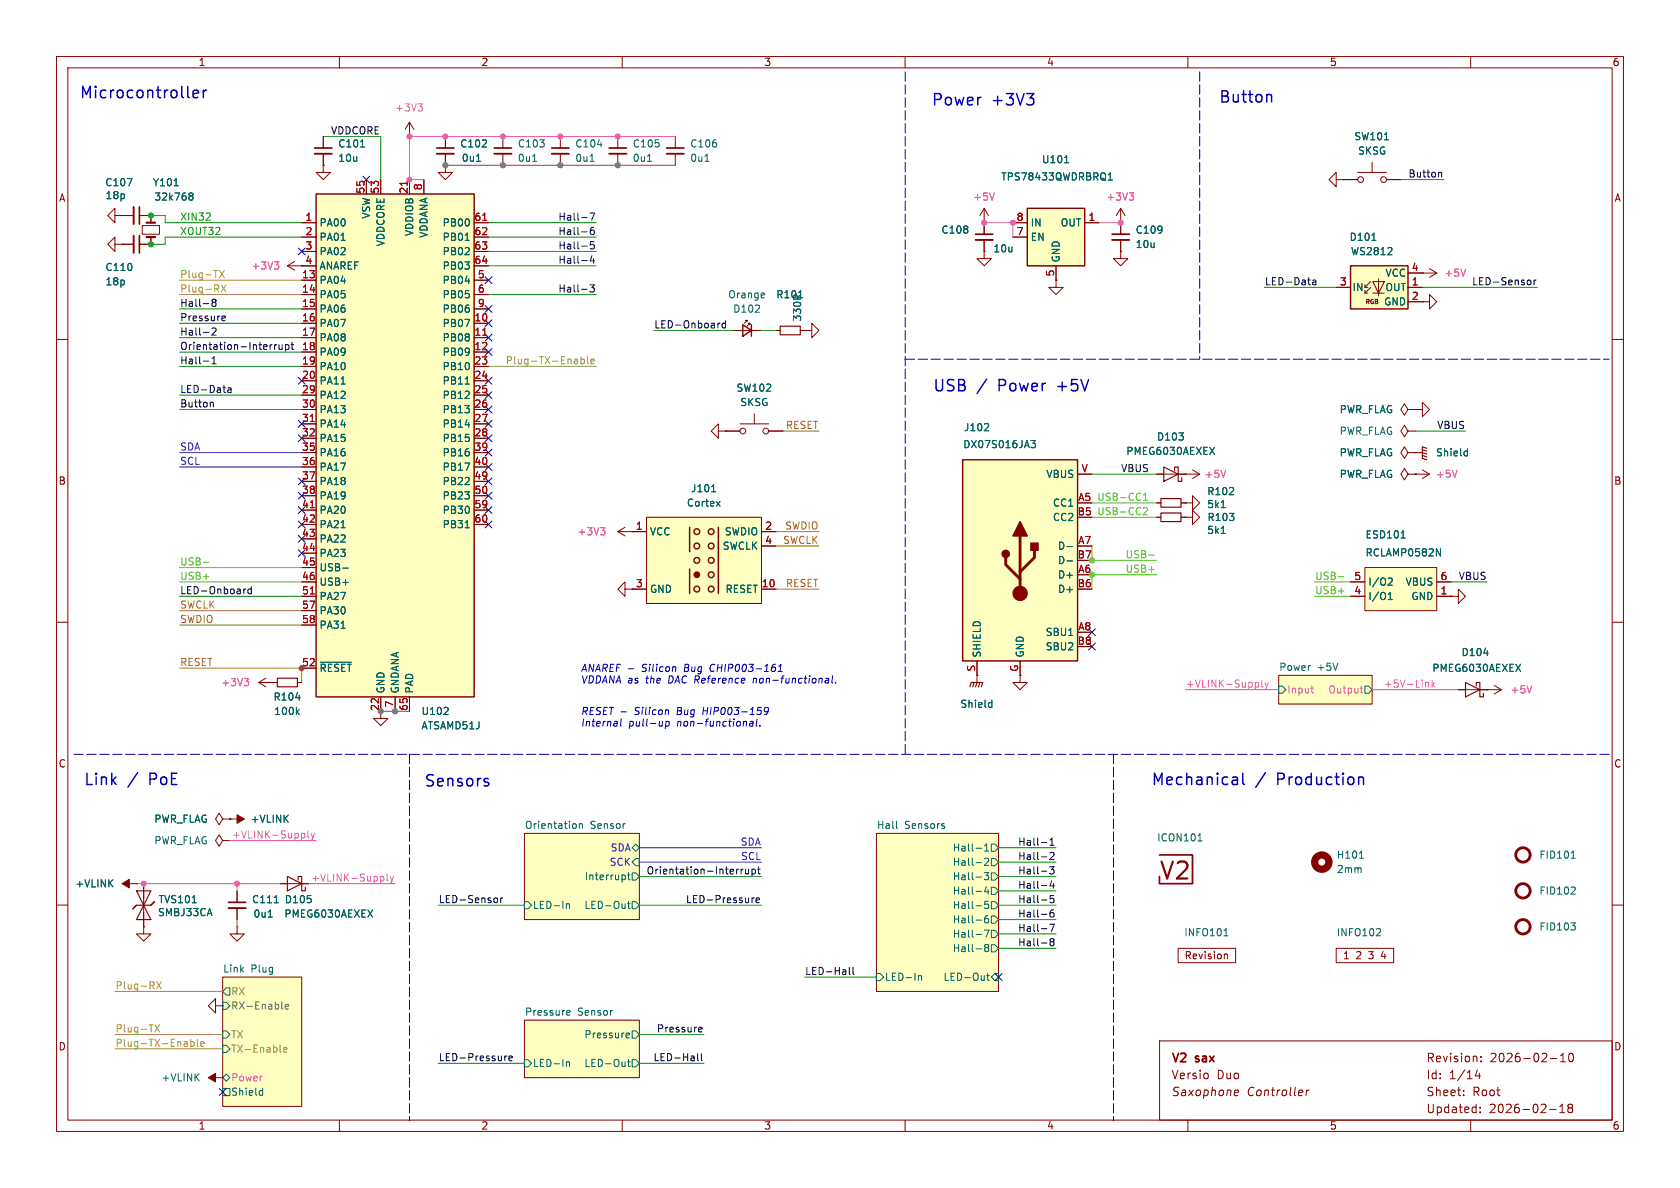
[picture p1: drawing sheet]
<svg xmlns="http://www.w3.org/2000/svg" width="297mm" height="210mm" viewBox="0 0 297 210" stroke-linecap="round" stroke-linejoin="round" font-family="sans-serif">
<g fill="none" stroke="#840000" stroke-width=".18">
<path d="M10 10h277v190h-277zM12 12h273v186h-273zM60 10v2M110 10v2M160 10v2M210 10v2M260 10v2M119.4 24.1v2.1M119.4 27.2v2M236.2 31.8v-1.3l-1.3 1.3 1.3 1.2v-1.2h1.3M237.5 31.8h.1M129.5 58.4h5.1"/>
<path d="M132.1 56.9v-.3h-.3h.3l-.5 .6M132.6 57.4v-.2h-.3h.3l-.5 .5M137.2 58.4h.7M141.5 58.4h.7M142.2 58.4h1.3v-1.2l1.3 1.2-1.3 1.3v-1.3M142.2 58.4h.1M251.5 53.3h1.2v-1.2l1.3 1.2-1.3 1.3v-1.3M251.5 53.3h.1M10 60h2M128.3 76.2h2.5M130.8 74.9h5.1M133.3 73.2v1.7"/>
<path d="M135.9 76.2h2.5M285 60h2M10 110h2M226.1 119.4h16.5v5.1h-16.5zM285 110h2M92.7 147.3h20.3v15.3h-20.3zM154.9 147.3h21.6v28h-21.6zM10 160h2M39.4 172.7h13.9v22.9h-13.9zM285 160h2M60 198v2M92.7 180.3h20.3v10.2h-20.3z"/>
<path d="M110 198v2M160 198v2M205 184h80v14h-80zM210 198v2M213.5 189.8v.8M218.2 193.6h.6M218.3 192.9l.2-.2h.3l.2 .2v.2l-.8 .1M231 192.7l-.1 1M231.4 192.7l-.3 .1-.1 .2M258.7 193.6v.1M258.7 192.8v.1M260 198v2"/>
<path d="M261.2 189.1l-.4 1.1h.9M261.5 189.7v1M261.7 196.6v.1M261.7 195.8v.1M261.8 187.6v.1M261.8 186.8v.1M274 196.1h1.1M274.1 187.1h1.1M275.7 196.7h.9M275.7 195.6l.5-.4v1.5M275.9 187.7h.8M275.9 186.6l.4-.4v1.5"/>
<path d="M277.5 195.8l-.3 .3v.3l.3 .3 .4-.1 .1-.2v-.4l-.3-.2M277.5 195.8l-.3-.2 .3-.4 .4 .1 .1 .2-.3 .3M277.5 195.8h.2M277.5 186.3l.2-.1a.81 .81 0 0 1 .6 .6 .81 .81 0 0 1-.3 .8l-.2 .1a.81 .81 0 0 1-.3-1.4z"/>
<circle cx="131.3" cy="76.2" r=".51"/>
<circle cx="135.4" cy="76.2" r=".51"/>
</g>
<g fill="#ffffc2" stroke="#ffffc2" stroke-width=".18">
<path d="M92.7 180.3h20.3v10.2h-20.3z"/>
<path d="M226.1 119.4h16.5v5.1h-16.5z"/>
<path d="M92.7 147.3h20.3v15.3h-20.3z"/>
<path d="M154.9 147.3h21.6v28h-21.6z"/>
<path d="M39.4 172.7h13.9v22.9h-13.9z"/>
</g>
<g fill="none" stroke="#006464" stroke-width=".18">
<path d="M124.6 28.5h.8M135 51.8l.2 .3-.6 .1M135.1 52.6h-.1M226.1 121.3h.6l.6 .6-.6 .7h-.6zM241.3 121.3h.6l.7 .6-.7 .7h-.6zM92.7 159.4h.6l.7 .6-.7 .7h-.6zM100.1 159.8v.8M100.1 159.9l.2-.1h.3l.1 .8M101.8 145.7v.6M102.4 145.6v.8M102.4 145.7l.2-.1 .3 .1 .1 .7M110.3 154.7l.3 .2v.4l-.3 .2"/>
<path d="M110.9 154.7h.5M110.9 159.8h.5M111.1 154.2v1.1l.3 .2M111.1 159.3v1.1l.3 .2M111.8 154.3h.6l.6 .6-.6 .7h-.6zM111.8 149.9l.6-.7 .6 .7-.6 .6zM111.8 159.4h.6l.6 .6-.6 .7h-.6zM112.4 151.8h.6v1.2h-.6l-.6-.6zM158.5 145.2v1.1l.2 .1M167 146.1v.3M172.6 150h.9M172.6 152.5h.9"/>
<path d="M172.6 155h.9M172.6 157.6h.9M174 154.2h.8l-.4 .5 .3 .2v.5l-.2 .1-.5-.1M174.1 150.4h.7M174.1 149.5l.3-.3v1.2M174.1 151.8l.4-.1 .3 .4-.8 .9h.8M174.4 156.7l-.3 .9h.8M174.7 157.2v.9M174.7 159.3h-.6v.6l.1-.1 .5 .1 .1 .2-.1 .4-.2 .1-.4-.1M175.3 149.2h.6l.6 .7-.6 .6h-.6zM175.3 151.8h.6l.6 .6-.6 .6h-.6zM175.3 154.3h.6l.6 .6-.6 .7h-.6z"/>
<path d="M175.3 156.8h.6l.6 .7-.6 .6h-.6zM175.3 159.4h.6l.6 .6-.6 .7h-.6zM39.4 177.2h.6l.6 .6-.6 .6h-.6zM40 174.6h.6v1.3h-.6l-.6-.6zM100.2 179.4h.5M100.2 178.7l.4-.1 .2 .3-.6 .1M154.9 172.1h.7l.6 .6-.6 .7h-.7zM162.4 172.5v.8M162.4 172.6l.1-.1h.3l.1 .8M172.6 160.1h.9M172.6 162.7h.9M172.6 165.2h.9"/>
<path d="M172.6 167.7h.9M174 164.4h.9l-.6 1.3M174.3 167.5l-.2-.2 .2-.4h.2l.3 .3-.3 .3M174.3 167.5l-.2 .2v.4l.2 .1h.4l.1-.2v-.3l-.3-.2M174.3 167.5h.2M174.4 172.5h.5M174.6 172v1.1l.3 .2M174.7 161.9h-.4a.86 .86 0 0 0 0 1.2l.4-.1 .1-.4-.3-.2h-.3l-.1 .2M175.3 161.9h.6l.6 .7-.6 .6h-.6zM175.3 164.5h.6l.6 .6-.6 .6h-.6zM175.3 167h.6l.6 .6-.6 .7h-.6zM175.3 172.7l.6-.6h.6v1.3h-.6z"/>
<path d="M39.4 182.2h.6l.6 .7-.6 .6h-.6zM39.4 184.8h.6l.6 .6-.6 .7h-.6zM39.4 190.5l.6-.6 .6 .6-.6 .6zM39.4 192.4h1.2v1.3h-1.2zM46.1 192.8h.3M46.4 192.3v1.3M46.4 193.6h-.3M92.7 187.3h.6l.7 .7-.7 .6h-.6zM100.1 187.7v.8M100.1 187.8l.2-.1 .3 .1 .1 .7M110.7 183.4h.5M110.7 182.7l.4-.1 .2 .3-.6 .1"/>
<path d="M110.9 187.7h.5M111.1 187.3v1.1l.3 .1M111.8 187.3h.6l.6 .7-.6 .6h-.6zM111.8 182.2h.6l.6 .7-.6 .6h-.6z"/>
</g>
<path d="M231.7 121.7h.5M232 122.4l.2 .1M240.5 121.7h.5M240.6 121.2v1.1l.4 .2" fill="none" stroke="#ff5cbb" stroke-width=".18"/>
<path d="M49.8 178.2l.2 .2M50.4 178l.6-.2v-.2l-.4-.1-.2 .2 .1 .6h.5" fill="none" stroke="#676767" stroke-width=".18"/>
<path d="M49.6 185.9l.1 .1M50.1 185.6l.6-.1v-.3h-.4l-.2 .1 .1 .6h.5" fill="none" stroke="#a3a30c" stroke-width=".18"/>
<path d="M117.9 26.2h3" fill="none" stroke="#840000" stroke-width=".3"/>
<path d="M117.9 27.2h3" fill="none" stroke="#840000" stroke-width=".33"/>
<path d="M131.3 57.4l1.5 1-1.5 1zM132.8 57.4v2" fill="none" stroke="#840000" stroke-width=".25"/>
<path d="M137.9 57.7h3.6v1.5h-3.6z" fill="none" stroke="#840000" stroke-width=".2"/>
<path d="M55.9 34.3h27.9v88.9h-27.9z" fill="#ffffc2"/>
<path d="M55.9 34.3h27.9v88.9h-27.9z" fill="none" stroke="#840000" stroke-width=".25"/>
<g fill="none" stroke="#840000" stroke-width=".18">
<path d="M20.3 38.1v-1.3l-1.3 1.3 1.3 1.3v-1.3h1.3M21.6 38.1h.1M21.6 38.1h2M24.6 38.1h2.1v1.3M25.1 39.9h3.1v1.5h-3.1zM53.3 39.4h2.6M57.1 29.2v1.3h1.3l-1.3 1.3-1.2-1.3h1.2M57.1 29.2h.1M57.1 24.1v2.1M57.1 27.2v2M64.8 31.8v2.5M67.3 31.8v2.5"/>
<path d="M72.4 24.1h.1M72.4 21.6v2.5M72.4 31.8v2.5M72.4 21.6l-.8 1.3M72.4 21.6l.8 1.3M74.9 31.8v2.5M78.7 29.2v1.3h1.3l-1.3 1.3-1.2-1.3h1.2M78.7 29.2h.1M78.7 24.1v2.1M78.7 27.2v2M83.8 39.4h2.6M88.9 24.1v2.1"/>
<path d="M88.9 27.2v2M99.1 24.1v2.1M99.1 27.2v2M174 39.4v2M20.3 43.2v-1.3l-1.3 1.3 1.3 1.3v-1.3h1.3M21.6 43.2h.1M21.6 43.2h2M26.7 41.9v1.3h-2.1M50.8 47h5.1M50.8 47l1.3 .8M52.1 46.2l-1.3 .8M53.3 41.9h2.6"/>
<path d="M53.3 44.5h2.6M53.3 49.5h2.6M53.3 52.1h2.6M53.3 54.6h2.6M53.3 57.2h2.6M53.3 59.7h2.6M83.8 47h2.6M83.8 41.9h2.6M83.8 44.5h2.6M83.8 49.5h2.6M83.8 52.1h2.6M83.8 54.6h2.6"/>
<path d="M83.8 57.2h2.6M83.8 59.7h2.6M174 42.4v2.1M186.7 49.5v1.3h1.3l-1.3 1.3-1.3-1.3h1.3M186.7 49.5h.1M53.3 62.2h2.6M53.3 64.8h2.6M53.3 67.3h2.6M53.3 69.9h2.6M53.3 72.4h2.6M53.3 74.9h2.6M53.3 77.5h2.6"/>
<path d="M83.8 62.2h2.6M83.8 64.8h2.6M83.8 67.3h2.6M83.8 69.9h2.6M83.8 72.4h2.6M83.8 74.9h2.6M83.8 77.5h2.6M127 76.2v-1.3l-1.3 1.3 1.3 1.3v-1.3h1.3M128.3 76.2h.1M53.3 80h2.6M53.3 82.6h2.6M53.3 85.1h2.6"/>
<path d="M53.3 87.6h2.6M53.3 90.2h2.6M53.3 92.7h2.6M53.3 95.3h2.6M53.3 97.8h2.6M83.8 80h2.6M83.8 82.6h2.6M83.8 85.1h2.6M83.8 87.6h2.6M83.8 90.2h2.6M83.8 92.7h2.6M109.2 94l1.3 .7"/>
<path d="M109.2 94h2.6M110.5 93.2l-1.3 .8M111.8 94h.1M47 119.9l-1.3 .8M53.3 100.3h2.6M53.3 102.9h2.6M53.3 105.4h2.6M53.3 108h2.6M53.3 110.5h2.6M53.3 118.1h2.6M110.5 104.1v-1.2l-1.3 1.2 1.3 1.3v-1.3h1.3M111.8 104.1h.1"/>
<path d="M180.3 119.4v1.3h1.3l-1.3 1.2-1.2-1.2h1.2M45.7 120.7l1.3 .7M45.7 120.7h3.3M48.3 120.7h.1M52.6 120.7h.7M67.3 123.2v3.8h1.3l-1.3 1.3-1.3-1.3h1.3M69.8 123.2v2.5M72.4 123.2v2.5M25.4 156.2v7.6M39.4 144.8l-.7-1-.6 1 .6 1 .7-1h1.2M39.4 148.6l-.7-1-.6 1 .6 1 .7-1h1.2M40.6 144.8h.1"/>
<path d="M40.6 144.8h2.6M41.9 157.5v2M49.5 156.2h5.1M25.4 163.8v1.3h1.3l-1.3 1.3-1.3-1.3h1.3M25.4 163.8h.1M38.1 177.8v-1.3l-1.3 1.3 1.3 1.3v-1.3h1.3M39.4 177.8h.1M41.9 163.8v1.3h1.3l-1.3 1.3-1.3-1.3h1.3M41.9 163.8h.1M41.9 160.5v2.1M208.3 167.6h10.1v2.6h-10.1zM216.5 168.7h.4l.1 .8"/>
<path d="M236.2 167.6h10.2v2.6h-10.2zM36.8 190.5h2.6M39.4 190.5h.1"/>
</g>
<g fill="none" stroke="#006464" stroke-width=".18">
<path d="M22.5 31.6h.8l-.5 1.2M30.8 32.8h.7M33.5 34.6l.1 .1M33.5 34.2l.4-.1 .2 .1v.2l-.2 .3M33.6 34.7h.3M33.6 34.7h-.1M33.9 34.7l.2 .2v.4l-.2 .1-.4-.1M63.7 26h.8M84.2 28.5h.8M94.2 28.5h.7M104.3 28.5h.7M105.6 25.6h.8"/>
<path d="M60.3 42.5h.7M82.2 42.5h.8M60.3 67.9h.7M82.2 67.9h.8M60.3 93.3h.7M82.2 93.3h.8M56.6 117.1h5.5M60.3 111.1h.7M60.6 100.4h1M52.3 123.3h.8M52.5 125.8l.4 .5M52.9 125.5l-.5 .4"/>
<path d="M78.5 126.3h.7M79.2 125.2v.4M34 159.6h.7M48.5 159.6h.7M211.8 148.7h.7M212 147.6l.1-.2v1.3M240.3 151.7h.7M277.8 151.7h.7M278 150.6l.1-.2v1.3M278.4 156.9l.1 .1-.1 .3-.7 .8h.8M47.4 162.1h.7M65 160.9l.9 1.2"/>
<path d="M65.9 160.9l-.9 1.2M216.4 165.4h.7M216.6 164.3l.1-.1v1.2M243.8 164.2l.3 .2-.1 .3-.7 .7h.8M277.7 163.1h.8l-.4 .5M278.4 163.7l.1 .2-.1 .4"/>
</g>
<path d="M72 32.1v.7M85.3 39h.8M85.3 59.3h.8M54.9 74.5h.7M54.9 89.8h.7M54.9 105h.7" fill="none" stroke="#a90000" stroke-width=".18"/>
<path d="M24.6 36.6v3M55.6 26.2h3.1M77.2 26.2h3.1M87.4 26.2h3M97.5 26.2h3.1M24.6 41.7v3M172.5 41.4h3M40.4 159.5h3M205 151.1h5.8v5.1h-5.8v-1.3" fill="none" stroke="#840000" stroke-width=".3"/>
<path d="M23.6 36.6v3M55.6 27.2h3.1M77.2 27.2h3.1M87.4 27.2h3M97.5 27.2h3.1M23.6 41.7v3M172.5 42.4h3M40.4 160.5h3" fill="none" stroke="#840000" stroke-width=".33"/>
<path d="M73.9 18.4h.8l-.4 .4M74.4 18.8l.3 .3v.3l-.3 .2M48.5 46.3h.8l-.4 .5M49 46.8l.3 .2v.3l-.3 .3M106.2 93.3h.7l-.4 .5M106.7 93.8l.2 .2v.3l-.2 .3M43.2 120h.8l-.5 .4M43.7 120.4l.3 .3v.3l-.3 .2" fill="none" stroke="#ff5cbb" stroke-width=".18"/>
<g fill="#840000" stroke="#840000" stroke-width=".18">
<path d="M36.8 190.5l1.3-.8v1.6z"/>
<path d="M41.9 144l1.3 .8-1.3 .7z"/>
</g>
<path d="M49 119.9h3.6v1.5h-3.6zM24.1 157.5h2.6l-1.3 2.5zM50.8 154.9l2.5 1.3-2.5 1.3zM52.7 155.6v-.7h.6v2.6h.7v-.7M24.1 160l-.6 .7 .6-.7h2.6l.6-.6-.6 .6M25.4 160l1.3 2.6h-2.6z" fill="none" stroke="#840000" stroke-width=".2"/>
<g fill="none" stroke="#840000" stroke-width=".51">
<circle cx="269.2" cy="157.5" r="1.27"/>
<circle cx="269.2" cy="151.1" r="1.27"/>
<circle cx="269.2" cy="163.8" r="1.27"/>
</g>
<circle cx="233.7" cy="152.4" r="1.27" fill="none" stroke="#840000" stroke-width="1.3"/>
<path d="M25.9 39.4h1.5M25.9 41.9h1.5" fill="none" stroke="#840000" stroke-width=".38"/>
<path d="M170.2 81.3h20.3v35.5h-20.3z" fill="#ffffc2"/>
<path d="M170.2 81.3h20.3v35.5h-20.3z" fill="none" stroke="#840000" stroke-width=".25"/>
<g fill="#840000" stroke="#840000" stroke-width=".25">
<path d="M180.3 92.2l1.3 2.5h-2.5z"/>
<path d="M182.2 96h1.3v1.3h-1.3z"/>
<circle cx="177.8" cy="97.9" r=".63"/>
</g>
<path d="M177.8 98.6v1.2l2.5 2.6M180.3 94.7v10.2M182.9 97.3v1.3l-2.6 2.5" fill="none" stroke="#840000" stroke-width=".51"/>
<g fill="#840000" stroke="#840000" stroke-width=".18">
<path d="M21.6 156.2l1.3-.8v1.6z"/>
<circle cx="180.3" cy="104.9" r="1.27"/>
</g>
<g fill="none" stroke="#840000" stroke-width=".18">
<path d="M174 39.4h.1M174 36.8l-.8 1.3M174 36.8l.8 1.3M174 36.8v2.6M198.1 39.4h.1M198.1 36.8l-.7 1.3M198.1 36.8l.8 1.3M198.1 36.8v2.6M174 44.5v1.2h1.3l-1.3 1.3-1.3-1.3h1.3M174 44.5h.1M198.1 44.5v1.2h1.3l-1.3 1.3-1.3-1.3h1.3M198.1 44.5h.1"/>
<path d="M190.5 83.8h2.5M172.7 119.4h.1M172.7 116.8v3.9M180.3 116.8v2.6M21.6 156.2h2.5M24.1 156.2h.1"/>
</g>
<path d="M174.7 74.9l.1 .2-.1 .3-.7 .7h.8M182.3 77.9h.8l-.5 .5 .4 .1v.5l-.2 .1h-.5M188.6 96.6h1M188.6 99.2h1M175 124.2l.4 .1M175.4 123.8v1.2M175.4 125h-.4" fill="none" stroke="#006464" stroke-width=".18"/>
<path d="M171.4 121.4l.3-.7h2l-.2 .7M172.2 120.7l-.2 .7M172.7 120.7l-.2 .7M173.2 120.7l-.2 .7" fill="none" stroke="#840000" stroke-width=".2"/>
<path d="M175.8 34.1l-.4 1.3M199.6 34.1h.8l-.4 .5M200.2 34.6l.2 .2v.3l-.2 .3" fill="none" stroke="#ff5cbb" stroke-width=".18"/>
<path d="M181.6 36.8h10.2v10.2h-10.2z" fill="#ffffc2"/>
<path d="M181.6 36.8h10.2v10.2h-10.2z" fill="none" stroke="#840000" stroke-width=".25"/>
<g fill="none" stroke="#840000" stroke-width=".18">
<path d="M179.1 39.4h2.5M191.8 39.4h2.5M198.1 39.4v2M237.5 31.8h2.5M240 30.5h5.1M242.6 28.7v1.8M245.1 31.8h2.5M179.1 41.9h2.5M186.7 47v2.5M198.1 42.4v2.1M248.9 72.4l-.6-1-.7 1 .7 1 .6-1h1.3M248.9 76.2l-.6-1-.7 1 .7 1 .6-1h1.3"/>
<path d="M250.2 72.4h1.3v-1.3l1.2 1.3-1.2 1.3v-1.3M250.2 72.4h.1M250.2 76.2h.1M204.5 91.4h.7M204.5 83.8h7.6M204.5 88.9h.7M208.8 91.4h.7M208.8 88.9h.7M209.5 91.4h1.3v-1.2l1.3 1.2-1.3 1.3v-1.3M209.5 91.4h.1M209.5 83.8h.1M209.5 88.9h1.3v-1.3l1.3 1.3-1.3 1.3v-1.3"/>
<path d="M209.5 88.9h.1M210.8 83.1l1.3 .7M212.1 83.8l-1.3 .8M248.9 83.8l-.6-1-.7 1 .7 1 .6-1h1.3M248.9 80l-.6-1-.7 1 .7 1 .6-1h1.3M250.2 83.8h.1M250.2 80h.1M250.2 83.8h2.5M251.5 83.1l1.2 .7M252.7 83.8l-1.2 .8M256.5 105.4h1.3v-1.3l1.3 1.3-1.3 1.3v-1.3M256.5 105.4h.1"/>
<circle cx="240.5" cy="31.8" r=".51"/>
<circle cx="244.6" cy="31.8" r=".51"/>
</g>
<path d="M188.2 28.8h.7M195.9 31.8h.8M195.9 30.9l.4-.3v1.2M244.7 24.7h.8M213.9 79.1l.8 1.2M214.7 79.1l-.8 1.2M215.9 94.3h.7M215.9 89.7h.7" fill="none" stroke="#006464" stroke-width=".18"/>
<path d="M196.6 41.4h3" fill="none" stroke="#840000" stroke-width=".3"/>
<path d="M196.6 42.4h3" fill="none" stroke="#840000" stroke-width=".33"/>
<path d="M205.2 90.7h3.6v1.5h-3.6zM205.2 88.1h3.6v1.6h-3.6zM205.7 82.6l2.6 1.2-2.6 1.3zM207.6 83.2v-.6h.7v2.5h.6v-.6" fill="none" stroke="#840000" stroke-width=".2"/>
<path d="M216.7 83.1l-.4 1.3M257.6 83.1l-.4 1.3" fill="none" stroke="#ff5cbb" stroke-width=".18"/>
<path d="M241.3 100.3h12.7v7.7h-12.7z" fill="#ffffc2"/>
<path d="M250.2 80h.1M250.2 80h1.3M238.8 102.9h2.5M238.8 105.4h2.5M241.3 100.3h12.7v7.7h-12.7zM254 102.9h2.5M254 105.4h2.5M257.8 121.9h7.6M262.9 121.9h.1M264.2 121.2l1.2 .7M265.4 121.9l-1.2 .8" fill="none" stroke="#840000" stroke-width=".18"/>
<path d="M259.1 79.7l.3 .1M259.4 79.3v1.3M247.7 95.1h.7M253.9 97l.8 1.3v-1.3M259.4 80.5l-.3 .1M245.4 106h.7M245.4 105.1l.4-.4v1.3M245.6 102.2h.4l.1 .3-.7 .9h.7M262.3 115.5h.8M268 117.4l.8 1.3M268.8 117.4l-.8 1.3" fill="none" stroke="#006464" stroke-width=".18"/>
<path d="M251.5 79.5l.7 .3M252.2 79.2l-.7-.2v2l.7 .3M251.5 80.5l.7 .3M251.5 80l.7 .3M259.1 120.7l2.5 1.2-2.5 1.3zM261 121.3v-.6h.6v2.5h.7v-.6" fill="none" stroke="#840000" stroke-width=".2"/>
<path d="M270.8 121.2l-.4 1.3" fill="none" stroke="#ff5cbb" stroke-width=".18"/>
<path d="M114.3 91.4h20.3v15.3h-20.3z" fill="#ffffc2"/>
<g fill="none" stroke="#840000" stroke-width=".25">
<path d="M121.9 93.2v4.3M127 93.2v11.7M121.9 100.6v4.3"/>
<circle cx="123.2" cy="94" r=".51"/>
<circle cx="123.2" cy="96.5" r=".51"/>
<circle cx="123.2" cy="99.1" r=".51"/>
<circle cx="125.7" cy="94" r=".51"/>
<circle cx="125.7" cy="96.5" r=".51"/>
<circle cx="125.7" cy="99.1" r=".51"/>
<circle cx="123.2" cy="104.1" r=".51"/>
<circle cx="125.7" cy="101.6" r=".51"/>
<circle cx="125.7" cy="104.1" r=".51"/>
</g>
<circle cx="123.2" cy="101.6" r=".51" fill="#840000" stroke="#840000" stroke-width=".18"/>
<path d="M111.8 94h2.5M114.3 91.4h20.3v15.3h-20.3zM134.6 94h2.6M134.6 96.5h2.6M111.8 104.1h2.5M134.6 104.1h2.6" fill="none" stroke="#840000" stroke-width=".18"/>
<path d="M125.8 86.9h.7M126.6 88.6l.7 .9M127.3 88.6l-.7 .9" fill="none" stroke="#006464" stroke-width=".18"/>
<path d="M238.8 47h10.1v7.6h-10.1z" fill="#ffffc2"/>
<path d="M238.8 47h10.1v7.6h-10.1z" fill="none" stroke="#840000" stroke-width=".25"/>
<g fill="none" stroke="#840000" stroke-width=".18">
<path d="M21.6 38.1h.1M21.6 38.1h2M24.6 38.1h2.1v1.3M53.3 39.4h2.6M57.1 29.2h.1M57.1 24.1v2.1M57.1 27.2v2M64.8 31.8v2.5M67.3 31.8v2.5M72.4 31.8v2.5M74.9 31.8v2.5M78.7 29.2h.1"/>
<path d="M78.7 24.1v2.1M78.7 27.2v2M83.8 39.4h2.6M109.2 24.1v2.1M109.2 27.2v2M174 39.4h.1M174 39.4v2M179.1 39.4h2.5M191.8 39.4h2.5M198.1 39.4h.1M198.1 39.4v2M237.5 31.8h.1"/>
<path d="M237.5 31.8h2.5M245.1 31.8h2.5M21.6 43.2h.1M21.6 43.2h2M26.7 41.9v1.3h-2.1M53.3 41.9h2.6M53.3 47h2.6M53.3 44.5h2.6M53.3 49.5h2.6M53.3 52.1h2.6M53.3 54.6h2.6M53.3 57.2h2.6"/>
<path d="M53.3 59.7h2.6M83.8 41.9h2.6M83.8 47h2.6M83.8 44.5h2.6M83.8 49.5h2.6M83.8 52.1h2.6M83.8 54.6h2.6M83.8 57.2h2.6M83.8 59.7h2.6M137.2 58.4h.7M141.5 58.4h.7M142.2 58.4h.1"/>
<path d="M174 44.5h.1M174 42.4v2.1M179.1 41.9h2.5M186.7 49.5h.1M186.7 47v2.5M198.1 44.5h.1M198.1 42.4v2.1M236.2 50.8h2.6M241.3 50.8h.5M241.3 51.8h.5M242.3 49.8l-1 1v-.5M242.3 50.8l-1 1v-.5"/>
<path d="M242.7 49.8h2l-1 2zM242.7 51.8h2M243.7 49.3v3M248.9 50.8h2.6M248.9 48.3h5.1M248.9 53.3h2.6M251.5 48.3h.1M251.5 53.3h.1M252.7 47.5l1.3 .8M254 48.3l-1.3 .7M53.3 62.2h2.6M53.3 64.8h2.6"/>
<path d="M53.3 67.3h2.6M53.3 69.9h2.6M53.3 72.4h2.6M53.3 74.9h2.6M53.3 77.5h2.6M83.8 62.2h2.6M83.8 64.8h2.6M83.8 67.3h2.6M83.8 69.9h2.6M83.8 72.4h2.6M83.8 74.9h2.6M83.8 77.5h2.6"/>
<path d="M128.3 76.2h.1M128.3 76.2h2.5M135.9 76.2h2.5M250.2 72.4h.1M53.3 80h2.6M53.3 82.6h2.6M53.3 85.1h2.6M53.3 87.6h2.6M53.3 90.2h2.6M53.3 92.7h2.6M53.3 95.3h2.6M53.3 97.8h2.6"/>
<path d="M83.8 80h2.6M83.8 82.6h2.6M83.8 85.1h2.6M83.8 87.6h2.6M83.8 90.2h2.6M83.8 92.7h2.6M111.8 94h.1M111.8 94h2.5M134.6 94h2.6M134.6 96.5h2.6M190.5 83.8h2.5M204.5 88.9h.7"/>
<path d="M204.5 83.8h1.2M204.5 91.4h.7M208.3 83.8h1.2M208.8 88.9h.7M208.8 91.4h.7M209.5 88.9h.1M209.5 83.8h.1M209.5 91.4h.1M250.2 80h.1M250.2 83.8h.1M53.3 102.9h2.6M53.3 105.4h2.6"/>
<path d="M53.3 100.3h2.6M53.3 108h2.6M53.3 110.5h2.6M53.3 118.1h2.6M111.8 104.1h.1M111.8 104.1h2.5M134.6 104.1h2.6M172.7 119.4h.1M172.7 116.8v2.6M180.3 116.8v2.6M238.8 102.9h2.5M238.8 105.4h2.5"/>
<path d="M254 102.9h2.5M254 105.4h2.5M256.5 105.4h.1M48.3 120.7h.1M48.3 120.7h.7M52.6 120.7h.7M67.3 123.2v2.5M69.8 123.2v2.5M72.4 123.2v2.5M257.8 121.9h1.3M261.6 121.9h1.3M262.9 121.9h.1"/>
<path d="M24.1 156.2h.1M25.4 156.2v2.6M40.6 144.8h.1M41.9 157.5v2M49.5 156.2h1.3M53.3 156.2h1.3M25.4 163.8h.1M25.4 161.3v2.5M41.9 160.5v2.1"/>
</g>
<g fill="none" stroke="#006464" stroke-width=".18">
<path d="M22.5 31.6h.8l-.5 1.2M30.8 32.8h.7M33.5 34.6l.1 .1M33.5 34.2l.4-.1 .2 .1v.2l-.2 .3M33.6 34.7h.3M33.6 34.7h-.1M33.9 34.7l.2 .2v.4l-.2 .1-.4-.1M63.7 26h.8M84.2 28.5h.8M114.5 28.5h.7M188.2 28.8h.7M195.9 31.8h.8"/>
<path d="M195.9 30.9l.4-.3v1.2M244.7 24.7h.8M60.3 42.5h.7M82.2 42.5h.8M242.5 42.5h.8M245.3 45h.8M246 43.9v.4M60.3 67.9h.7M82.2 67.9h.8M174.7 74.9l.1 .2-.1 .3-.7 .7h.8M182.3 77.9h.8l-.5 .5 .4 .1v.5l-.2 .1h-.5M213.9 79.1l.8 1.2"/>
<path d="M214.7 79.1l-.8 1.2M259.1 79.7l.3 .1M259.4 79.3v1.3M60.3 93.3h.7M82.2 93.3h.8M125.8 86.9h.7M126.6 88.6l.7 .9M127.3 88.6l-.7 .9M188.6 96.6h1M188.6 99.2h1M215.9 89.7h.7M215.9 94.3h.7"/>
<path d="M247.7 95.1h.7M253.9 97l.8 1.3v-1.3M259.4 80.5l-.3 .1M56.6 117.1h5.5M60.3 111.1h.7M60.6 100.4h1M245.4 106h.7M245.4 105.1l.4-.4v1.3M245.6 102.2h.4l.1 .3-.7 .9h.7M262.3 115.5h.8M268 117.4l.8 1.3M268.8 117.4l-.8 1.3"/>
<path d="M52.3 123.3h.8M52.5 125.8l.4 .5M52.9 125.5l-.5 .4M78.5 126.3h.7M79.2 125.2v.4M175 124.2l.4 .1M175.4 123.8v1.2M175.4 125h-.4M34 159.6h.7M48.5 159.6h.7M47.4 162.1h.7M65 160.9l.9 1.2"/>
<path d="M65.9 160.9l-.9 1.2"/>
</g>
<g fill="none" stroke="#ff5cbb" stroke-width=".18">
<path d="M119.4 24.1h-47v7.7h2.5M174 39.4h5.1v2.5M175.8 34.1l-.4 1.3M194.3 39.4h3.8M199.6 34.1h.8l-.4 .5M200.2 34.6l.2 .2v.3l-.2 .3M48.5 46.3h.8l-.4 .5M49 46.8l.3 .2v.3l-.3 .3M259.1 47.6l-.4 1.2M106.2 93.3h.7l-.4 .5M106.7 93.8l.2 .2v.3l-.2 .3M216.7 83.1l-.4 1.3"/>
<path d="M257.6 83.1l-.4 1.3M43.2 120h.8l-.5 .4M43.7 120.4l.3 .3v.3l-.3 .2M209.5 121.9h16.6M222.3 120.6l.2 .3v.3l-.2 .3M223.1 120.2v1.1l.2 .2M223.6 120.6l.3 .9M223.9 121.5l-.3 .4M224.2 120.6l-.3 .9M242.6 121.9h15.2M252.1 120.7h.4l.1 .8M253.2 120.2v1.3"/>
<path d="M253.3 121l.4 .5M253.7 120.6l-.5 .5M270.8 121.2l-.4 1.3M24.1 156.2h25.4M40.6 148.6h15.3M41.9 156.2v1.3M53.4 147.3l.4 .1 .1 .1-.1 .5-.4 .1M54.4 146.9v1.1l.2 .1M54.6 156.2h15.2M55 147.3l.3 .8M55.3 148.1l-.3 .5M55.6 147.3l-.3 .8"/>
<path d="M67.4 154.9l.4 .1 .1 .2-.1 .4-.4 .2M68.4 154.5v1.1l.2 .2M69 154.9l.3 .9M69.3 155.8l-.3 .4M69.6 154.9l-.3 .9"/>
</g>
<path d="M107.7 26.2h3" fill="none" stroke="#840000" stroke-width=".3"/>
<path d="M107.7 27.2h3" fill="none" stroke="#840000" stroke-width=".33"/>
<g fill="none" stroke="#0f0f0f" stroke-width=".18">
<path d="M102.8 38.4h1M104.3 37.7h.8l-.5 1.2M254.5 30.5l.4 .1v.7M36 58.8h.9M36 53.7h.9M37.5 58.1l.5-.1 .2 .3-.8 .9h.8M37.7 53.4l-.2-.2 .2-.3h.3l.2 .2-.2 .3M37.7 53.4l-.2 .3v.3l.2 .2 .4-.1 .1-.2v-.2l-.2-.3M37.7 53.4h.3M39.3 56.6h.5M39.3 55.9h.4l.1 .3-.6 .1M102.8 41h1"/>
<path d="M102.8 46.1h1M102.8 43.5h1M102.8 51.1h1M104.3 50.4h.8l-.5 .4 .4 .2v.5l-.2 .1-.5-.1M104.6 45.2l-.3 .9h.8M104.9 40.2l-.3 .1a.86 .86 0 0 0 0 1.2l.4-.2 .1-.4-.3-.2h-.3l-.2 .2M104.9 45.7v.8M105 42.7h-.6l-.1 .6 .2-.1 .4 .1 .2 .2-.1 .4-.2 .1-.5-.1M127.3 57.1l-.3 .1M128.2 57.2l-.3-.1-.3 .3 .2 .5h.4M128.2 56.7v1.3M232.1 49.6h.5v.8"/>
<path d="M232.6 49.8l-.4 .1-.2 .1 .2 .4 .4-.1M270.2 49.5l.3 .1 .2 .1-.1 .5-.4 .2M271.2 49.5v.9M271.6 49.5l-.4 .2M36 63.8h.9M37.4 71.1l.3 .2v.6M37.5 64.3h.7M37.5 63.4l.3-.3v1.2M40.3 68.6h.5l.1 .8M40.9 68.9h-.5l-.1 .2 .1 .3 .5-.1M48.5 60.9v.9M48.9 60.9l-.4 .3"/>
<path d="M49.3 60.9l.1 .8 .3 .1 .2-.1M49.9 60.9v.9M50.5 61l.3-.1 .3 .3-.1 .5h-.5M50.5 60.9v1.3M51.4 60.9h.5M51.6 60.5v1.1l.3 .2M43.5 104.1l-.3 .1M44.4 104.2l-.3-.1-.3 .3 .1 .5h.5M44.4 103.7v1.3M87.5 158.7l.4 .1 .1 .2-.1 .4-.4 .2M88.5 158.7v.9M88.9 158.7l-.4 .3"/>
<path d="M131 153.6v.9M131.4 153.6l-.4 .3M131.8 153.6l.1 .8 .3 .1 .1-.1M132.3 153.6v.9M132.9 158.7v.9M132.9 153.7l.4-.1 .3 .3-.2 .5h-.5M132.9 153.6v1.3M133.3 158.7l-.4 .3M133.7 159.1l.6-.1-.1-.2-.3-.1-.2 .2v.6h.5M133.9 153.6h.5M134.1 153.2v1.1l.3 .2M184.1 151.5h1"/>
<path d="M184.1 154h1M184.1 148.9h1M184.1 159.1h1M184.1 156.5h1M185.6 153.2h.7l-.4 .5 .4 .1v.6l-.2 .1-.5-.1M185.6 150.8l.5-.1 .2 .3-.7 1h.7M185.6 149.4h.7M185.6 148.5l.4-.4v1.3M185.9 155.7l-.3 .9h.8M186.2 156.2v.8M186.3 158.3h-.6l-.1 .6 .2-.1h.4l.1 .2v.4l-.2 .2-.5-.2M150.1 171v1.1l.2 .2"/>
<path d="M150.8 171v1.1l.2 .2M184.1 161.6h1M184.1 166.7h1M184.1 164.2h1M185.6 163.4h.8l-.5 1.3M185.9 166.5l-.3-.3 .3-.3h.2l.2 .3-.2 .3M185.9 166.5l-.3 .2 .1 .4 .2 .1 .3-.1 .1-.2v-.2l-.2-.2M185.9 166.5h.2M186.2 160.8l-.3 .1a.86 .86 0 0 0 0 1.2l.4-.1v-.4l-.2-.3-.4 .1-.1 .2M89.2 186.7v.8M89.6 186.7l-.4 .2M90 187.1l.6-.1-.1-.3h-.4l-.1 .1v.7h.5"/>
<path d="M123.3 186.2v1.1l.2 .2M123.6 182.4h.5M123.6 181.6h.3l.2 .3-.6 .1M124 186.2v1.1l.2 .2"/>
</g>
<g fill="none" stroke="#51c90f" stroke-width=".18">
<path d="M36 99.4h.9M193 88.9h11.5M193 96.5v2.6h11.5M193 91.4h11.5M202.1 88.5h.8M202.1 87.5l.4-.3v1.3M202.1 89.8l.5-.1 .3 .4-.8 .9h.8M203.1 98.1h1M31.7 102.9h21.6M31.7 100.3h21.6M204.5 101.6h-11.5v2.5M232.4 102.9h6.4"/>
<path d="M232.4 105.4h6.4M236.6 101.9h1"/>
</g>
<g fill="none" stroke="#a3a30c" stroke-width=".18">
<path d="M31.7 52.1h21.6M31.7 49.5h21.6M38.8 47.8l.9 1.3M39.1 50.4l.9 1.2M39.7 47.8l-.9 1.3M40 50.4l-.9 1.2M86.4 64.8h19M102.7 63.1v1.2M102.7 63.5h.4l.2 .2-.1 .6h-.5M103.9 63.1v1l.1 .2M104.5 63.9l.6-.1-.1-.3h-.4l-.1 .2v.6h.5M20.3 175.3h19.1"/>
<path d="M27.7 173.5l.8 1.3M28.5 173.5l-.8 1.3M20.3 182.9h19.1M20.3 185.4h19.1M27.4 181.2l.8 1.2M28.2 181.2l-.8 1.2M33.7 183.7v1.3M33.7 184.2l.4-.1 .2 .3-.1 .5h-.5M34.9 183.7v1.1l.2 .2M35.5 184.5l.6-.1-.1-.2-.3-.1-.2 .2v.6h.5"/>
</g>
<path d="M160 12.7v120.7M212.1 12.7v50.8M160 63.5h124.5M72.4 133.4v64.7M196.8 133.4v64.7M284.5 133.4h-271.8" fill="none" stroke="#0000c2" stroke-width=".18" stroke-dasharray="1.7 .6"/>
<g fill="none" stroke="#009600" stroke-width=".18">
<path d="M57.1 24.1h10.2v7.7M86.4 39.4h19M247.6 31.8h7.7M31.7 59.7h21.6M31.7 54.6h21.6M31.7 57.2h21.6M86.4 52.1h19M86.4 41.9h19M86.4 44.5h19M86.4 47h19M115.6 58.4h13.9M134.6 58.4h2.6"/>
<path d="M223.5 50.8h12.7M251.5 50.8h20.3M31.7 64.8h21.6M31.7 62.2h21.6M31.7 69.9h21.6M31.7 72.4h21.6M250.2 76.2h8.9M193 83.8h11.5M31.7 105.4h21.6M256.5 102.9h6.4M113 154.9h21.6M176.5 154.9h10.2"/>
<path d="M176.5 157.5h10.2M176.5 152.4h10.2M176.5 149.9h10.2M77.5 160h15.2M113 160h21.6M142.2 172.7h12.7M176.5 160h10.2M176.5 165.1h10.2M176.5 162.6h10.2M176.5 167.6h10.2M77.5 188h15.2M113 188h11.5"/>
<path d="M113 182.9h11.5"/>
</g>
<path d="M26.7 38.1h2.5v1.3h24.1M53.3 41.9h-24.1v1.3h-2.5" fill="none" stroke="#0b8109" stroke-width=".18"/>
<path d="M138.4 76.2h6.4M137.2 94h7.6M137.2 96.5h7.6M31.7 118.1h21.6v2.6M31.7 110.5h21.6M31.7 108h21.6M137.2 104.1h7.6" fill="none" stroke="#b27502" stroke-width=".18"/>
<path d="M78.7 29.2h40.7M67.3 125.7h5.1M41.9 162.6v1.2" fill="none" stroke="#676767" stroke-width=".18"/>
<path d="M31.7 80h21.6M31.7 82.6h21.6M113 152.4h21.6M113 149.9h21.6" fill="none" stroke="#4e06ce" stroke-width=".18"/>
<g fill="none" stroke="#000084" stroke-width=".18">
<path d="M64.2 31.1l1.2 1.3M65.4 31.1l-1.2 1.3M52.7 43.8l1.2 1.3M53.9 43.8l-1.2 1.3M85.8 56.5l1.2 1.3M85.8 59.1l1.2 1.2M85.8 48.9l1.2 1.2M85.8 54l1.2 1.2M87 56.5l-1.2 1.3M87 59.1l-1.2 1.2M87 54l-1.2 1.2M87 48.9l-1.2 1.2"/>
<path d="M52.7 66.7l1.2 1.2M52.7 74.3l1.2 1.2M52.7 76.9l1.2 1.2M53.9 66.7l-1.2 1.2M53.9 74.3l-1.2 1.2M53.9 76.9l-1.2 1.2M85.8 61.6l1.2 1.2M85.8 76.9l1.2 1.2M85.8 79.4l1.2 1.2M85.8 74.3l1.2 1.2M85.8 69.2l1.2 1.3M85.8 71.8l1.2 1.2"/>
<path d="M85.8 66.7l1.2 1.2M87 61.6l-1.2 1.2M87 76.9l-1.2 1.2M87 79.4l-1.2 1.2M87 74.3l-1.2 1.2M87 69.2l-1.2 1.3M87 71.8l-1.2 1.2M87 66.7l-1.2 1.2M52.7 94.6l1.2 1.3M52.7 97.2l1.2 1.2M52.7 92.1l1.2 1.2M52.7 87l1.2 1.2"/>
<path d="M52.7 89.6l1.2 1.2M52.7 84.5l1.2 1.2M53.9 89.6l-1.2 1.2M53.9 94.6l-1.2 1.3M53.9 97.2l-1.2 1.2M53.9 92.1l-1.2 1.2M53.9 87l-1.2 1.2M53.9 84.5l-1.2 1.2M85.8 89.6l1.2 1.2M85.8 92.1l1.2 1.2M85.8 84.5l1.2 1.2M85.8 87l1.2 1.2"/>
<path d="M85.8 81.9l1.2 1.3M87 89.6l-1.2 1.2M87 92.1l-1.2 1.2M87 84.5l-1.2 1.2M87 87l-1.2 1.2M87 81.9l-1.2 1.3M192.4 113.7l1.2 1.2M192.4 111.2l1.2 1.2M193.6 113.7l-1.2 1.2M193.6 111.2l-1.2 1.2M175.9 172.1l1.2 1.2M177.1 172.1l-1.2 1.2"/>
<path d="M38.8 192.4l1.2 1.2M40 192.4l-1.2 1.2"/>
</g>
<path d="M35.9 15.9v1.4M36.5 15.9a.51 .51 0 0 0-.6 .4M219.7 136.7v1.7l.3 .3" fill="none" stroke="#0000c2" stroke-width=".25"/>
<g fill="none" stroke="#0000c2" stroke-width=".18">
<path d="M119.3 117.9l.2 .1-.1 .7M133.2 119.9l-.1 .8M133.3 120h-.1M137.5 118.7h.8M137.7 117.8l.4-.4-.2 1.3M146 120h.5l-.1 .7M147.2 119.5l-.1 1.1 .1 .1M109.8 127.1l-.1 1.1 .1 .2M117.1 127.5l-.1 .9M117.7 127.6h.5l.1 .5-.3 .3-.3-.1M117.8 127.5l-.2 1.3M118.1 125.5l.1 .2-.1 .6"/>
<path d="M131.8 127.5l.2 .2-.1 .7M132.6 127.6h.5v.8M133.1 127.8l-.4 .1-.2 .2 .1 .3 .5-.1M133.8 127.1l-.1 1.1 .2 .2M134.4 128.2l-.1 .2M135.8 125.6l-.3 .2h-.2l-.2-.2v-.3l.3-.3h.2l.3 .3a.96 .96 0 0 1-.5 1h-.3M146.5 120.2l-.4 .1-.2 .1 .1 .3h.4M147.7 120.6v.1"/>
</g>
<path d="M72 32.1v.7M85.3 39h.8M85.3 59.3h.8M54.9 74.5h.7M54.9 89.8h.7M54.9 105h.7" fill="none" stroke="#a90000" stroke-width=".18"/>
<g fill="#676767" stroke="#676767" stroke-width=".18">
<circle cx="69.8" cy="125.7" r=".46"/>
<circle cx="67.3" cy="125.7" r=".46"/>
<circle cx="109.2" cy="29.2" r=".46"/>
<circle cx="78.7" cy="29.2" r=".46"/>
<circle cx="88.9" cy="29.2" r=".46"/>
<circle cx="99.1" cy="29.2" r=".46"/>
</g>
<g fill="#51c90f" stroke="#51c90f" stroke-width=".18">
<circle cx="193" cy="101.6" r=".46"/>
<circle cx="193" cy="99.1" r=".46"/>
</g>
<g fill="#ff5cbb" stroke="#ff5cbb" stroke-width=".18">
<circle cx="174" cy="39.4" r=".46"/>
<circle cx="179.1" cy="39.4" r=".46"/>
<circle cx="198.1" cy="39.4" r=".46"/>
<circle cx="41.9" cy="156.2" r=".46"/>
<circle cx="25.4" cy="156.2" r=".46"/>
<circle cx="99.1" cy="24.1" r=".46"/>
<circle cx="109.2" cy="24.1" r=".46"/>
<circle cx="72.4" cy="24.1" r=".46"/>
<circle cx="78.7" cy="24.1" r=".46"/>
<circle cx="88.9" cy="24.1" r=".46"/>
<circle cx="72.4" cy="31.8" r=".46"/>
</g>
<g fill="#0b8109" stroke="#0b8109" stroke-width=".18">
<circle cx="26.7" cy="38.1" r=".46"/>
<circle cx="26.7" cy="43.2" r=".46"/>
</g>
<circle cx="53.3" cy="118.1" r=".46" fill="#b27502" stroke="#b27502" stroke-width=".18"/>
<text font-size="4.2" fill="#840000" x="204.8" y="156">V2</text>
<g font-size="2.8" fill="#0000c2">
<text x="14" y="17.5">Microcontroller</text>
<text x="164.6" y="18.8">Power</text>
<text x="175.3" y="18.8">+3V3</text>
<text x="215.4" y="18.3">Button</text>
<text x="164.8" y="69.3">USB</text>
<text x="172.7" y="69.3">/</text>
<text x="176.7" y="69.3">Power</text>
<text x="187.5" y="69.3">+5V</text>
<text x="14.7" y="138.9">Link</text>
<text x="22.6" y="138.9">/</text>
<text x="26.6" y="138.9">PoE</text>
<text x="74.9" y="139.2">Sensors</text>
<text x="203.5" y="138.9">Mechanical</text>
<text x="222" y="138.9">/</text>
<text x="226" y="138.9">Production</text>
</g>
<g font-size="2.1" fill="#840000">
<text x="207" y="188.2">V2</text>
<text x="207" y="191">Versio</text>
<text x="211.5" y="188.2">sax</text>
<text x="215.1" y="191">Duo</text>
<text x="252.1" y="188">Revision:</text>
<text x="252.1" y="191">Id:</text>
<text x="256.2" y="191">1/14</text>
<text x="263.4" y="188">2026-02-10</text>
<text x="207" y="194">Saxophone</text>
<text x="220.4" y="194">Controller</text>
<text x="252.1" y="197">Updated:</text>
<text x="252.1" y="194">Sheet:</text>
<text x="260.3" y="194">Root</text>
<text x="263.2" y="197">2026-02-18</text>
</g>
<g font-size="1.8" fill="#840000">
<text x="35" y="11.9">1</text>
<text x="85" y="11.9">2</text>
<text x="135" y="11.9">3</text>
<text x="185" y="11.9">4</text>
<text x="235" y="11.9">5</text>
<text x="285" y="11.9">6</text>
<text x="10.3" y="35.9">A</text>
<text x="285.3" y="35.9">A</text>
<text x="10.3" y="85.9">B</text>
<text x="285.3" y="85.9">B</text>
<text x="180.1" y="118.8" transform="rotate(-90 180.1 118.8)">G</text>
<text x="10.3" y="135.9">C</text>
<text x="285.3" y="135.9">C</text>
<text x="209.3" y="169.8">Revision</text>
<text x="237.3" y="169.8">1</text>
<text x="239.7" y="169.8">2</text>
<text x="242.1" y="169.8">3</text>
<text x="244.5" y="169.8">4</text>
<text x="10.3" y="185.9">D</text>
<text x="285.3" y="185.9">D</text>
<text x="35" y="199.9">1</text>
<text x="85" y="199.9">2</text>
<text x="135" y="199.9">3</text>
<text x="185" y="199.9">4</text>
<text x="235" y="199.9">5</text>
<text x="285" y="199.9">6</text>
</g>
<g font-size="1.8" fill="#0f0f0f">
<text x="58.4" y="23.8">VDDCORE</text>
<text x="248.9" y="31.5">Button</text>
<text x="98.6" y="41.6">Hall-6</text>
<text x="98.6" y="39.1">Hall-7</text>
<text x="98.6" y="46.7">Hall-4</text>
<text x="98.6" y="44.2">Hall-5</text>
<text x="98.6" y="51.8">Hall-3</text>
<text x="223.5" y="50.5">LED-Data</text>
<text x="260.1" y="50.5">LED-Sensor</text>
<text x="31.7" y="56.9">Pressure</text>
<text x="31.7" y="59.4">Hall-2</text>
<text x="31.7" y="54.3">Hall-8</text>
<text x="115.6" y="58.1">LED-Onboard</text>
<text x="31.7" y="61.9">Orientation-Interrupt</text>
<text x="31.7" y="64.5">Hall-1</text>
<text x="31.7" y="69.6">LED-Data</text>
<text x="31.7" y="72.1">Button</text>
<text x="254" y="75.9">VBUS</text>
<text x="198.1" y="83.5">VBUS</text>
<text x="31.7" y="105.1">LED-Onboard</text>
<text x="257.8" y="102.6">VBUS</text>
<text x="179.9" y="149.6">Hall-1</text>
<text x="114.2" y="154.7">Orientation-Interrupt</text>
<text x="179.9" y="152.1">Hall-2</text>
<text x="179.9" y="154.7">Hall-3</text>
<text x="77.5" y="159.7">LED-Sensor</text>
<text x="121.2" y="159.7">LED-Pressure</text>
<text x="179.9" y="159.7">Hall-5</text>
<text x="179.9" y="157.2">Hall-4</text>
<text x="179.9" y="162.3">Hall-6</text>
<text x="179.9" y="167.4">Hall-8</text>
<text x="179.9" y="164.8">Hall-7</text>
<text x="142.2" y="172.4">LED-Hall</text>
<text x="116" y="182.6">Pressure</text>
<text x="77.5" y="187.7">LED-Pressure</text>
<text x="115.4" y="187.7">LED-Hall</text>
</g>
<g font-size="1.8" fill="#ff5cbb">
<text x="69.7" y="19.9">+3V3</text>
<text x="172" y="35.7">+5V</text>
<text x="195.5" y="35.7">+3V3</text>
<text x="44.3" y="47.9">+3V3</text>
<text x="255.3" y="49.1">+5V</text>
<text x="212.8" y="84.7">+5V</text>
<text x="253.7" y="84.7">+5V</text>
<text x="102" y="94.8">+3V3</text>
<text x="39" y="121.5">+3V3</text>
<text x="209.5" y="121.6">+VLINK-Supply</text>
<text x="227.5" y="122.8">Input</text>
<text x="234.7" y="122.8">Output</text>
<text x="244.5" y="121.6">+5V-Link</text>
<text x="266.9" y="122.8">+5V</text>
<text x="40.9" y="148.3">+VLINK-Supply</text>
<text x="54.9" y="155.9">+VLINK-Supply</text>
<text x="40.8" y="191.4">Power</text>
</g>
<g font-size="1.8" fill="#006464">
<text x="59.7" y="26.3">C101</text>
<text x="59.7" y="28.8">10u</text>
<text x="81.2" y="26.3">C102</text>
<text x="81.5" y="28.8">0u1</text>
<text x="91.4" y="26.3">C103</text>
<text x="91.4" y="28.8">0u1</text>
<text x="101.6" y="26.3">C104</text>
<text x="101.6" y="28.8">0u1</text>
<text x="111.8" y="26.3">C105</text>
<text x="111.8" y="28.8">0u1</text>
<text x="121.9" y="26.3">C106</text>
<text x="121.9" y="28.8">0u1</text>
<text x="184.1" y="29.1">U101</text>
<text x="239.3" y="25">SW101</text>
<text x="240" y="27.5">SKSG</text>
<text x="18.5" y="33.1">C107</text>
<text x="18.6" y="35.4">18p</text>
<text x="26.9" y="33.1">Y101</text>
<text x="27.2" y="35.7">32k768</text>
<text x="176.9" y="32.1">TPS78433QWDRBRQ1</text>
<text x="56.4" y="40.2">PA00</text>
<text x="65.6" y="38.8" transform="rotate(-90 65.6 38.8)">VSW</text>
<text x="73.3" y="41.8" transform="rotate(-90 73.3 41.8)">VDDIOB</text>
<text x="78.1" y="40.2">PB00</text>
<text x="166.3" y="41.5">C108</text>
<text x="182.1" y="40.2">IN</text>
<text x="187.4" y="40.2">OUT</text>
<text x="200.7" y="41.5">C109</text>
<text x="56.4" y="42.8">PA01</text>
<text x="56.4" y="45.3">PA02</text>
<text x="56.4" y="47.9">ANAREF</text>
<text x="68.2" y="43.6" transform="rotate(-90 68.2 43.6)">VDDCORE</text>
<text x="75.8" y="42.1" transform="rotate(-90 75.8 42.1)">VDDANA</text>
<text x="78.1" y="47.9">PB03</text>
<text x="78.1" y="42.8">PB01</text>
<text x="78.1" y="45.3">PB02</text>
<text x="175.5" y="44.8">10u</text>
<text x="182.1" y="42.8">EN</text>
<text x="187.6" y="46.5" transform="rotate(-90 187.6 46.5)">GND</text>
<text x="200.7" y="44">10u</text>
<text x="238.5" y="42.8">D101</text>
<text x="238.7" y="45.3">WS2812</text>
<text x="18.6" y="48.1">C110</text>
<text x="18.6" y="50.6">18p</text>
<text x="56.4" y="50.4">PA04</text>
<text x="56.4" y="52.9">PA05</text>
<text x="78.1" y="50.4">PB04</text>
<text x="78.1" y="52.9">PB05</text>
<text x="128.7" y="52.9">Orange</text>
<text x="137.1" y="52.9">R101</text>
<text x="239" y="51.7">IN</text>
<text x="244.8" y="49.1">VCC</text>
<text x="244.8" y="51.7">OUT</text>
<text x="56.4" y="55.5">PA06</text>
<text x="56.4" y="58">PA07</text>
<text x="78.1" y="55.5">PB06</text>
<text x="78.1" y="58">PB07</text>
<text x="129.5" y="55.5">D102</text>
<text x="141.8" y="56.9" transform="rotate(-90 141.8 56.9)">330R</text>
<text x="244.6" y="54.2">GND</text>
<text x="56.4" y="60.6">PA08</text>
<text x="56.4" y="63.1">PA09</text>
<text x="56.4" y="65.6">PA10</text>
<text x="78.1" y="60.6">PB08</text>
<text x="78.1" y="63.1">PB09</text>
<text x="78.1" y="65.6">PB10</text>
<text x="56.4" y="68.2">PA11</text>
<text x="56.4" y="70.7">PA12</text>
<text x="78.1" y="68.2">PB11</text>
<text x="78.1" y="70.7">PB12</text>
<text x="130.1" y="69.4">SW102</text>
<text x="130.8" y="72">SKSG</text>
<text x="56.4" y="73.3">PA13</text>
<text x="56.4" y="75.8">PA14</text>
<text x="78.1" y="73.3">PB13</text>
<text x="78.1" y="75.8">PB14</text>
<text x="170.3" y="76.4">J102</text>
<text x="236.7" y="73.3">PWR_FLAG</text>
<text x="236.7" y="77.1">PWR_FLAG</text>
<text x="56.4" y="78.3">PA15</text>
<text x="56.4" y="80.9">PA16</text>
<text x="56.4" y="83.4">PA17</text>
<text x="78.1" y="78.3">PB15</text>
<text x="78.1" y="80.9">PB16</text>
<text x="78.1" y="83.4">PB17</text>
<text x="170.2" y="79.4">DX07S016JA3</text>
<text x="199" y="80.6">PMEG6030AEXEX</text>
<text x="204.4" y="78.1">D103</text>
<text x="236.7" y="80.9">PWR_FLAG</text>
<text x="253.8" y="80.9">Shield</text>
<text x="56.4" y="86">PA18</text>
<text x="56.4" y="88.5">PA19</text>
<text x="78.1" y="86">PB22</text>
<text x="78.1" y="88.5">PB23</text>
<text x="121.3" y="89.8">Cortex</text>
<text x="122.1" y="87.2">J101</text>
<text x="184.9" y="84.7">VBUS</text>
<text x="186" y="89.8">CC1</text>
<text x="213.3" y="87.7">R102</text>
<text x="236.7" y="84.7">PWR_FLAG</text>
<text x="56.4" y="91">PA20</text>
<text x="56.4" y="93.6">PA21</text>
<text x="78.1" y="91">PB30</text>
<text x="78.1" y="93.6">PB31</text>
<text x="114.8" y="94.8">VCC</text>
<text x="128" y="94.8">SWDIO</text>
<text x="186" y="92.3">CC2</text>
<text x="213.3" y="94.6">5k1</text>
<text x="213.3" y="90">5k1</text>
<text x="213.4" y="92.3">R103</text>
<text x="241.3" y="95.4">ESD101</text>
<text x="56.4" y="96.1">PA22</text>
<text x="56.4" y="98.7">PA23</text>
<text x="56.4" y="101.2">USB-</text>
<text x="127.7" y="97.4">SWCLK</text>
<text x="186.9" y="97.4">D-</text>
<text x="186.9" y="99.9">D-</text>
<text x="241.3" y="98.6">RCLAMP0582N</text>
<text x="56.4" y="103.7">USB+</text>
<text x="56.4" y="106.3">PA27</text>
<text x="114.8" y="105">GND</text>
<text x="128.2" y="105">RESET</text>
<text x="186.9" y="102.5">D+</text>
<text x="186.9" y="105">D+</text>
<text x="241.8" y="103.7">I/O2</text>
<text x="241.8" y="106.3">I/O1</text>
<text x="248.4" y="103.7">VBUS</text>
<text x="249.4" y="106.3">GND</text>
<text x="56.4" y="108.8">PA30</text>
<text x="56.4" y="111.4">PA31</text>
<text x="184.8" y="112.6">SBU1</text>
<text x="56.4" y="119">~{RESET}</text>
<text x="173.6" y="116.3" transform="rotate(-90 173.6 116.3)">SHIELD</text>
<text x="181.2" y="116.3" transform="rotate(-90 181.2 116.3)">GND</text>
<text x="184.8" y="115.2">SBU2</text>
<text x="226.1" y="118.7">Power</text>
<text x="232.9" y="118.7">+5V</text>
<text x="253.1" y="119">PMEG6030AEXEX</text>
<text x="258.3" y="116.2">D104</text>
<text x="48.2" y="124.1">R104</text>
<text x="68.2" y="122.7" transform="rotate(-90 68.2 122.7)">GND</text>
<text x="70.7" y="122.7" transform="rotate(-90 70.7 122.7)">GNDANA</text>
<text x="73.3" y="122.7" transform="rotate(-90 73.3 122.7)">PAD</text>
<text x="169.7" y="125.3">Shield</text>
<text x="48.4" y="126.6">100k</text>
<text x="74.4" y="129.1">ATSAMD51J</text>
<text x="74.4" y="126.6">U102</text>
<text x="27.2" y="145.6">PWR_FLAG</text>
<text x="27.2" y="149.5">PWR_FLAG</text>
<text x="44.2" y="145.6">+VLINK</text>
<text x="92.7" y="146.6">Orientation</text>
<text x="104.3" y="146.6">Sensor</text>
<text x="154.9" y="146.6">Hall</text>
<text x="159.9" y="146.6">Sensors</text>
<text x="204.5" y="148.9">ICON101</text>
<text x="103.3" y="155.8">Interrupt</text>
<text x="168.3" y="150.7">Hall-1</text>
<text x="168.3" y="153.3">Hall-2</text>
<text x="168.3" y="155.8">Hall-3</text>
<text x="236.2" y="154.5">2mm</text>
<text x="236.2" y="152">H101</text>
<text x="272" y="152">FID101</text>
<text x="13.2" y="157.1">+VLINK</text>
<text x="27.9" y="159.9">TVS101</text>
<text x="44.5" y="159.9">C111</text>
<text x="50.3" y="159.9">D105</text>
<text x="94.1" y="160.9">LED-In</text>
<text x="103.2" y="160.9">LED-Out</text>
<text x="168.3" y="158.3">Hall-4</text>
<text x="168.3" y="160.9">Hall-5</text>
<text x="272" y="158.3">FID102</text>
<text x="27.8" y="162.2">SMBJ33CA</text>
<text x="44.7" y="162.4">0u1</text>
<text x="50.2" y="162.4">PMEG6030AEXEX</text>
<text x="168.3" y="163.4">Hall-6</text>
<text x="168.3" y="166">Hall-7</text>
<text x="209.3" y="165.7">INFO101</text>
<text x="236.2" y="165.7">INFO102</text>
<text x="272" y="164.7">FID103</text>
<text x="39.4" y="172">Link</text>
<text x="44.4" y="172">Plug</text>
<text x="156.3" y="173.6">LED-In</text>
<text x="166.7" y="173.6">LED-Out</text>
<text x="168.3" y="168.5">Hall-8</text>
<text x="92.7" y="179.6">Pressure</text>
<text x="102.1" y="179.6">Sensor</text>
<text x="103.2" y="183.7">Pressure</text>
<text x="28.5" y="191.4">+VLINK</text>
<text x="94.1" y="188.8">LED-In</text>
<text x="103.2" y="188.8">LED-Out</text>
<text x="40.8" y="193.9">Shield</text>
</g>
<g font-size="1.8" fill="#a90000">
<text x="64.5" y="34.3" transform="rotate(-90 64.5 34.3)">55</text>
<text x="67.1" y="34.3" transform="rotate(-90 67.1 34.3)">53</text>
<text x="72.1" y="34.3" transform="rotate(-90 72.1 34.3)">21</text>
<text x="74.7" y="33.7" transform="rotate(-90 74.7 33.7)">8</text>
<text x="53.9" y="39.1">1</text>
<text x="53.9" y="41.7">2</text>
<text x="83.8" y="39.1">61</text>
<text x="83.8" y="41.7">62</text>
<text x="179.6" y="39.1">8</text>
<text x="179.6" y="41.7">7</text>
<text x="192.3" y="39.1">1</text>
<text x="53.9" y="44.2">3</text>
<text x="53.9" y="46.7">4</text>
<text x="83.8" y="46.7">64</text>
<text x="83.8" y="44.2">63</text>
<text x="53.3" y="49.3">13</text>
<text x="53.3" y="51.8">14</text>
<text x="84.4" y="49.3">5</text>
<text x="84.4" y="51.8">6</text>
<text x="186.4" y="49" transform="rotate(-90 186.4 49)">5</text>
<text x="236.8" y="50.5">3</text>
<text x="249.5" y="48">4</text>
<text x="249.5" y="50.5">1</text>
<text x="249.5" y="53.1">2</text>
<text x="53.3" y="54.4">15</text>
<text x="53.3" y="56.9">16</text>
<text x="53.3" y="59.4">17</text>
<text x="83.8" y="56.9">10</text>
<text x="83.8" y="59.4">11</text>
<text x="84.4" y="54.4">9</text>
<text x="53.3" y="62">18</text>
<text x="53.3" y="64.5">19</text>
<text x="83.8" y="62">12</text>
<text x="83.8" y="64.5">23</text>
<text x="53.3" y="67.1">20</text>
<text x="53.3" y="69.6">29</text>
<text x="83.8" y="67.1">24</text>
<text x="83.8" y="69.6">25</text>
<text x="53.3" y="72.1">30</text>
<text x="53.3" y="74.7">31</text>
<text x="53.3" y="77.2">32</text>
<text x="83.8" y="72.1">26</text>
<text x="83.8" y="74.7">27</text>
<text x="83.8" y="77.2">28</text>
<text x="53.3" y="79.8">35</text>
<text x="53.3" y="82.3">36</text>
<text x="83.8" y="79.8">39</text>
<text x="83.8" y="82.3">40</text>
<text x="191.1" y="83.6">V</text>
<text x="53.3" y="84.8">37</text>
<text x="53.3" y="87.4">38</text>
<text x="53.3" y="89.9">41</text>
<text x="83.8" y="84.8">49</text>
<text x="83.8" y="87.4">50</text>
<text x="83.8" y="89.9">59</text>
<text x="190.5" y="88.6">A5</text>
<text x="53.3" y="92.5">42</text>
<text x="53.3" y="95">43</text>
<text x="83.8" y="92.5">60</text>
<text x="112.3" y="93.7">1</text>
<text x="135.2" y="93.7">2</text>
<text x="190.4" y="91.2">B5</text>
<text x="53.3" y="97.5">44</text>
<text x="53.3" y="100.1">45</text>
<text x="135.2" y="96.3">4</text>
<text x="190.4" y="98.8">B7</text>
<text x="190.5" y="96.3">A7</text>
<text x="190.5" y="101.3">A6</text>
<text x="53.3" y="102.6">46</text>
<text x="53.3" y="105.2">51</text>
<text x="53.3" y="107.7">57</text>
<text x="112.3" y="103.9">3</text>
<text x="134.6" y="103.9">10</text>
<text x="190.4" y="103.9">B6</text>
<text x="239.3" y="102.6">5</text>
<text x="239.3" y="105.2">4</text>
<text x="254.6" y="102.6">6</text>
<text x="254.6" y="105.2">1</text>
<text x="53.3" y="110.2">58</text>
<text x="190.5" y="111.5">A8</text>
<text x="53.3" y="117.9">52</text>
<text x="172.5" y="118.8" transform="rotate(-90 172.5 118.8)">S</text>
<text x="190.4" y="114">B8</text>
<text x="67.1" y="125.8" transform="rotate(-90 67.1 125.8)">22</text>
<text x="69.6" y="125.2" transform="rotate(-90 69.6 125.2)">7</text>
<text x="72.1" y="125.8" transform="rotate(-90 72.1 125.8)">65</text>
</g>
<g font-size="1.8" fill="#0b8109">
<text x="31.7" y="41.6">XOUT32</text>
<text x="31.7" y="39.1">XIN32</text>
</g>
<g font-size="1.8" fill="#a3a30c">
<text x="31.7" y="49.2">Plug-TX</text>
<text x="31.7" y="51.8">Plug-RX</text>
<text x="89.3" y="64.5">Plug-TX-Enable</text>
<text x="20.3" y="175">Plug-RX</text>
<text x="40.8" y="176.1">RX</text>
<text x="20.3" y="182.6">Plug-TX</text>
<text x="20.3" y="185.1">Plug-TX-Enable</text>
<text x="40.8" y="183.7">TX</text>
<text x="40.8" y="186.3">TX-Enable</text>
</g>
<g font-size="1.8" fill="#b27502">
<text x="138.8" y="75.9">RESET</text>
<text x="138.7" y="93.7">SWDIO</text>
<text x="138.3" y="96.2">SWCLK</text>
<text x="31.7" y="107.7">SWCLK</text>
<text x="138.8" y="103.9">RESET</text>
<text x="31.7" y="110.2">SWDIO</text>
<text x="31.7" y="117.8">RESET</text>
</g>
<g font-size="1.8" fill="#4e06ce">
<text x="31.7" y="79.7">SDA</text>
<text x="31.7" y="82.3">SCL</text>
<text x="130.8" y="149.6">SDA</text>
<text x="107.7" y="153.3">SCK</text>
<text x="107.9" y="150.7">SDA</text>
<text x="130.9" y="152.1">SCL</text>
</g>
<g font-size="1.8" fill="#51c90f">
<text x="190.5" y="88.6">A5 USB-CC1</text>
<text x="193.9" y="91.2">USB-CC2</text>
<text x="31.7" y="100">USB-</text>
<text x="198.9" y="101.3">USB+</text>
<text x="198.9" y="98.8">USB-</text>
<text x="31.7" y="102.6">USB+</text>
<text x="232.4" y="105.1">USB+</text>
<text x="232.4" y="102.6">USB-</text>
</g>
<g font-size="1.8" fill="#0000c2">
<text x="102.6" y="118.9">ANAREF -</text>
<text x="113.5" y="118.9">Silicon</text>
<text x="121.2" y="118.9">Bug</text>
<text x="125.9" y="118.9">CHIP003-161</text>
<text x="102.6" y="120.9">VDDANA as</text>
<text x="114.3" y="120.9">the</text>
<text x="118.4" y="120.9">DAC Reference</text>
<text x="133.7" y="120.9">non-functional.</text>
<text x="102.6" y="126.5">RESET -</text>
<text x="102.6" y="128.5">Internal</text>
<text x="111.1" y="128.5">pull-up</text>
<text x="112.3" y="126.5">Silicon</text>
<text x="119.8" y="128.5">non-functional.</text>
<text x="119.9" y="126.5">Bug</text>
<text x="124.7" y="126.5">HIP003-159</text>
</g>
<text font-size="1.8" fill="#676767" x="40.8" y="178.7">RX-Enable</text>
<text font-size="1.1" fill="#840000" x="241.3" y="53.9">RGB</text>
</svg>
